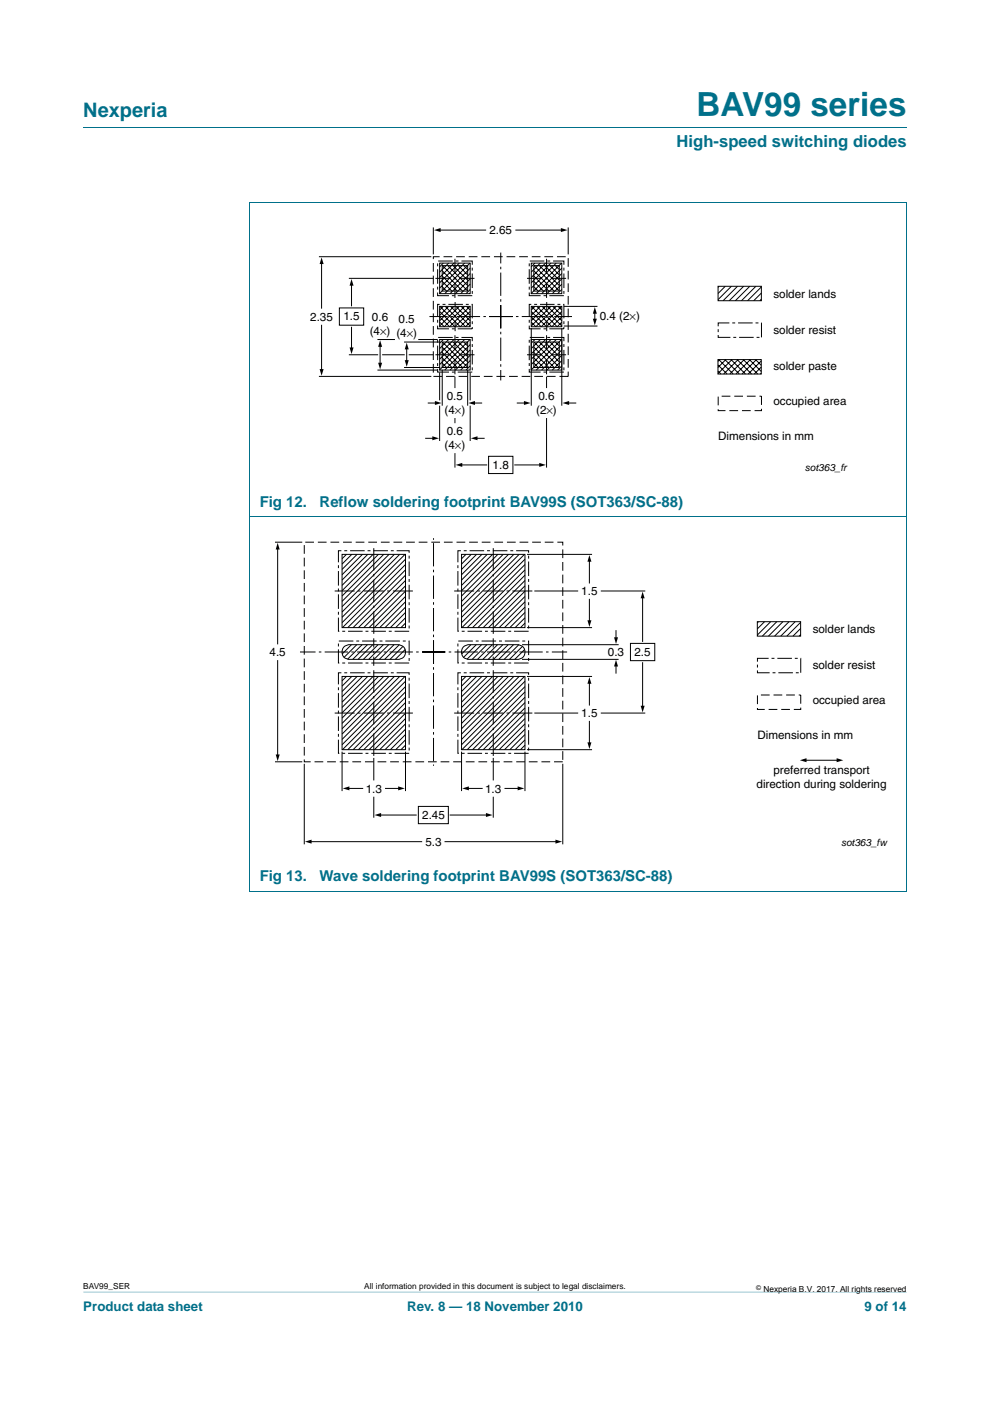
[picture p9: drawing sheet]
<svg xmlns="http://www.w3.org/2000/svg" width="210mm" height="297mm" viewBox="0 0 210 297" stroke-linecap="round" stroke-linejoin="round" font-family="sans-serif">
<path d="M17.7 273.9l174.6 .1z" fill="#00708a"/>
<path d="M17.7 27h174.6M52.9 42.9h139.4M53 42.9v146M192.3 42.9v146M52.9 109.5h139.4M52.9 188.9h139.4" fill="none" stroke="#00708a" stroke-width=".21"/>
<g fill="none" stroke="#000" stroke-width=".21">
<path d="M67.6 54.4h23.9M68.2 55.7v9.6M74 59h17.9M91.9 48.2v5.7M93.2 48.8h9.8M93.2 55.8h6.5v6.5h-6.5zM93.7 58.5l3.3 3.2M93.7 59.6l2.2 2.1M93.8 57.4l4.3 4.3M93.8 56.3h5.4v5.4h-5.4zM93.8 56.3l5.3 5.3M94 55.8l-.8 .8"/>
<path d="M95 56.3l4.1 4.2M95.2 55.8l-2 1.9M96.1 56.3l3 3.1M96.3 55.8l-3.1 3M97.2 56.3l1.9 1.9M97.4 55.8l-4.2 4.2M98.4 56.3l.7 .8M98.5 55.8l-5.3 5.3M99.7 55.8l-6.5 6.5M99.7 56.9l-5.4 5.4M99.7 58l-4.2 4.3M99.7 59.1l-3.1 3.2"/>
<path d="M109.4 48.8h9.8M112.7 55.8h6.5v6.5h-6.5zM113.2 58.5l3.2 3.2M113.2 59.6l2.1 2.1M113.2 56.3h5.4v5.4h-5.4zM113.2 57.4l4.3 4.3M113.3 56.3l5.3 5.3M113.5 55.8l-.8 .8M114.4 56.3l4.2 4.2M114.6 55.8l-1.9 1.9M115.5 56.3l3.1 3.1M115.7 55.8l-3 3"/>
<path d="M116.7 56.3l1.9 1.9M116.8 55.8l-4.1 4.2M117.8 56.3l.8 .8M118 55.8l-5.3 5.3M119.1 55.8l-6.5 6.5M119.2 56.9l-5.4 5.4M119.2 58l-4.3 4.3M119.2 59.1l-3.2 3.2M120.5 48.2v5.7M67.6 79.8h23.9M68.2 69v9.5M72 65.3h5.1v3.6h-5.1z"/>
<path d="M74 75.2h6.2M74.6 60.3v4.5M74.6 69.4v4.5M80.1 78.5h12.7M80.1 72h3.7M80.6 73.2v4M81.1 75.2h4.7M85.7 77.9h7.7M85.7 72.5h7.7M86.3 73.8v2.8M86.7 75.2h5.2M88.7 72h4.1"/>
<path d="M93.2 79v5.9M93.2 66l3.3 3.3 3.2-3.3M93.2 65h6.5v4.3h-6.5zM93.2 72h6.5v6.5h-6.5zM93.3 65l4.3 4.3 2.1-2.1M93.7 74.7l3.3 3.2M93.7 75.8l2.2 2.1M93.7 76.9l1 1M93.7 60.7l1 1M93.8 73.6l4.3 4.3M93.8 72.5h5.4v5.4h-5.4zM93.8 78.4v7.6"/>
<path d="M93.8 72.5l5.3 5.3M94 72l-.8 .8M94 65l-.8 .7M94.4 65l4.3 4.3 1-1M95 72.5l4.1 4.2M95.2 72l-2 1.9M95.2 65l-2 1.9M95.6 65l4.1 4.1M96.1 72.5l3 3.1M96.3 72l-3.1 3M96.3 65l-3.1 3M96.5 79.9v2.4"/>
<path d="M96.7 65l3 3M97.2 72.5l1.9 1.9M97.4 72l-4.2 4.2M97.4 65l-4.2 4.1M97.8 65l1.9 1.9M98.4 72.5l.7 .8M98.5 72l-5.3 5.3M98.5 65l-4.3 4.3-1-1M98.9 65l.8 .7M99.2 78.4v7.6M99.7 72l-6.5 6.5M99.7 65l-4.3 4.3-2.2-2.1"/>
<path d="M99.7 73.1l-5.4 5.4M99.7 74.2l-4.2 4.3M99.7 75.3l-3.1 3.2M99.7 76.5l-2 2M99.7 77.6l-.9 .9M99.7 60.2l-2 2.1M99.7 61.4l-.9 .9M99.7 79v5.9M112.7 65h6.5v4.3h-6.5zM112.7 72h6.5v6.5h-6.5zM112.7 69.6v16.4M112.7 66l3.2 3.3 3.3-3.3"/>
<path d="M112.7 68.3l1 1M112.7 65l4.4 4.3 2.1-2.1M113.2 74.7l3.2 3.2M113.2 75.8l2.1 2.1M113.2 76.9l1 1M113.2 60.7l1 1M113.2 72.5h5.4v5.4h-5.4zM113.2 73.6l4.3 4.3M113.3 72.5l5.3 5.3M113.5 72l-.8 .8M113.5 65l-.8 .7M113.9 65l4.3 4.3 1-1"/>
<path d="M114.4 72.5l4.2 4.2M114.6 72l-1.9 1.9M114.6 65l-1.9 1.9M115 65l4.2 4.1M115.5 72.5l3.1 3.1M115.7 72l-3 3M115.7 65l-3 3M115.9 79.9v2.4M116.1 65l3.1 3M116.7 72.5l1.9 1.9M116.8 72l-4.1 4.2M116.8 65l-4.1 4.1"/>
<path d="M117.2 65l2 1.9M117.8 72.5l.8 .8M118 72l-5.3 5.3M118 65l-4.3 4.3M118.4 65l.8 .7M119.1 72l-6.5 6.5M119.1 65l-4.3 4.3-2.1-2.1M119.2 73.1l-5.4 5.4M119.2 74.2l-4.3 4.3M119.2 75.3l-3.2 3.2M119.2 76.5l-2.1 2M119.2 77.6l-.9 .9"/>
<path d="M119.2 69.6v16.4M119.2 60.2l-2.1 2.1M119.2 61.4l-.9 .9M119.6 69.1h7.1M119.6 65h7.1M126.2 66.2v1.7M152.3 76.2h9.2v3.1h-9.2zM152.3 77.4l1.9 1.9M152.3 78.7l.6 .6M152.3 60.7h9.2v3.1h-9.2zM152.5 76.2l3 3.1M152.5 60.7l-.2 .2"/>
<path d="M152.7 76.2l-.4 .4M153.8 76.2l3 3.1M153.8 60.7l-1.5 1.5M154 76.2l-1.7 1.7M155.1 76.2l3 3.1M155.1 60.7l-2.8 2.8M155.3 76.2l-3 3M156.4 76.2l3 3.1M156.4 60.7l-3 3.1M156.6 76.2l-3.1 3.1M157.7 76.2l3 3.1M157.7 60.7l-3 3.1"/>
<path d="M157.9 76.2l-3.1 3.1M158.9 76.2l2.6 2.6M159 60.7l-3 3.1M159.1 76.2l-3 3.1M160.2 76.2l1.3 1.3M160.3 60.7l-3 3.1M160.4 76.2l-3 3.1M161.5 79.1l-.2 .2M161.5 77.8l-1.5 1.5M161.5 76.5l-2.8 2.8M161.5 63.4l-.3 .4M161.5 62.1l-1.6 1.7"/>
<path d="M161.5 60.8l-2.9 3M90.3 92.9h1.7M90.8 85.4h1.7M93.2 86v7.5M96.5 88.6v1.1M96.5 96.1v3M97.8 98.6h5.4M99.7 86v7.5M100.5 85.4h1.7M101 92.9h1.7M103.6 96.7h5.2v3.7h-5.2zM109.2 98.6h5.5"/>
<path d="M109.7 85.4h1.7M115.9 88.6v10.5M120.4 85.4h1.7M58.3 115h5.8M58.9 116.2v20.3M72.6 117.5h13.4v15.6h-13.4zM73.5 117.5l-.9 1M74.6 117.5l-2 2.1M75.7 117.5l-3.1 3.2M76.9 117.5l-4.3 4.4M78 117.5l-5.4 5.5M79.1 117.5l-6.5 6.6"/>
<path d="M80.3 117.5l-7.7 7.7M81.4 117.5l-8.8 8.9M82.5 117.5l-9.9 10M83.6 117.5l-11 11.1M84.8 117.5l-12.2 12.3M85.9 117.5l-13.3 13.4M86 118.6l-13.4 13.4M86 119.7l-13.4 13.4M97.9 117.5h13.4v15.6h-13.4zM98.8 117.5l-.9 1M100 117.5l-2.1 2.1M101.1 117.5l-3.2 3.2"/>
<path d="M102.2 117.5l-4.3 4.4M103.3 117.5l-5.4 5.5M104.5 117.5l-6.6 6.6M105.6 117.5l-7.7 7.7M106.7 117.5l-8.8 8.9M107.9 117.5l-10 10M109 117.5l-11.1 11.1M110.1 117.5l-12.2 12.3M111.2 117.5l-13.3 13.4M111.3 118.6l-13.4 13.4M111.3 119.7l-13.3 13.4M111.8 117.5h13.8"/>
<path d="M125 118.8v4.8M73 137.2l.3-.3 .8-.2h10.4a1.56 1.56 0 0 1 1.5 1.6 1.56 1.56 0 0 1-1.5 1.5h-10.4a1.55 1.55 0 0 1-1.5-.9 1.55 1.55 0 0 1 .4-1.7zM74.5 136.7l-1.9 1.9M75.7 136.7l-2.7 2.7M76.8 136.7l-3.1 3.1M77.9 136.7l-3.1 3.1M79.1 136.7l-3.2 3.1M80.2 136.7l-3.1 3.1M81.3 136.7l-3.1 3.1M82.4 136.7l-3.1 3.1M83.6 136.7l-3.1 3.1M84.7 136.7l-3.1 3.1"/>
<path d="M85.4 137.1l-2.7 2.7M85.9 137.7l-2.1 2.1M86 129.9l-3.2 3.2M86 120.8l-12.2 12.3M86 122l-11.1 11.1M86 123.1l-10 10M86 124.2l-8.8 8.9M86 125.3l-7.7 7.8M86 126.5l-6.6 6.6M86 127.6l-5.5 5.5M86 128.7l-4.3 4.4M86 131l-2.1 2.1"/>
<path d="M86 132.1l-.9 1M98.3 137.2l.4-.3 .7-.2h10.4a1.56 1.56 0 0 1 1.5 1.6 1.56 1.56 0 0 1-1.5 1.5h-10.4a1.55 1.55 0 0 1-1.4-.9 1.55 1.55 0 0 1 .3-1.7zM99.9 136.7l-2 1.9M101 136.7l-2.7 2.7M102.1 136.7l-3 3.1M103.3 136.7l-3.1 3.1M104.4 136.7l-3.1 3.1M105.5 136.7l-3.1 3.1M106.7 136.7l-3.2 3.1M107.8 136.7l-3.1 3.1M108.9 136.7l-3.1 3.1M110 136.7l-3.1 3.1"/>
<path d="M110.7 139.8h20.5M110.7 136.7h20.5M110.8 137.1l-2.7 2.7M111.3 137.7l-2.1 2.1M111.3 120.8l-12.2 12.3M111.3 122l-11.1 11.1M111.3 123.1l-9.9 10M111.3 124.2l-8.8 8.9M111.3 125.3l-7.7 7.8M111.3 126.5l-6.6 6.6M111.3 127.6l-5.4 5.5M111.3 128.7l-4.3 4.4"/>
<path d="M111.3 129.9l-3.2 3.2M111.3 131l-2 2.1M111.3 132.1l-.9 1M111.8 133.1h13.8M113.3 125.3h9.3M125 127.1v4.7M127.4 125.3h9.5M130.7 133.7v1.7M133.7 136.4h5.2v3.7h-5.2zM136.3 126.6v9.4M160.6 131.8h9.2v3.1h-9.2zM160.9 131.8l-.3 .2"/>
<path d="M162.2 131.8l-1.6 1.5M163.5 131.8l-2.9 2.8M164.8 131.8l-3.1 3.1M166.1 131.8l-3.1 3.1M167.4 131.8l-3.1 3.1M168.7 131.8l-3.1 3.1M169.8 134.5l-.3 .4M169.8 133.2l-1.6 1.7M169.8 131.9l-2.9 3M58.9 140.1v20.1M72.6 159.4v8.3M72.6 143.4h13.4v15.5h-13.4z"/>
<path d="M73.5 143.4l-.9 .9M74.6 143.4l-2 2.1M75.7 143.4l-3.1 3.2M76.9 143.4l-4.3 4.3M78 143.4l-5.4 5.5M79.1 143.4l-6.5 6.6M80.3 143.4l-7.7 7.7M81.4 143.4l-8.8 8.9M82.5 143.4l-9.9 10M83.6 143.4l-11 11.1M84.8 143.4l-12.2 12.2M85.9 143.4l-13.3 13.4"/>
<path d="M86 159.4v8.3M86 154.6l-4.3 4.3M86 144.4l-13.4 13.5M86 145.6l-13.4 13.3M86 146.7l-12.2 12.2M86 147.8l-11.1 11.1M86 149l-10 9.9M86 150.1l-8.8 8.8M86 151.2l-7.7 7.7M86 152.3l-6.6 6.6M86 153.5l-5.5 5.4M86 155.7l-3.2 3.2"/>
<path d="M86 156.9l-2.1 2M86 158l-.9 .9M97.9 159.4v8.3M97.9 143.4h13.4v15.5h-13.4zM98.8 143.4l-.9 .9M100 143.4l-2.1 2.1M101.1 143.4l-3.2 3.2M102.2 143.4l-4.3 4.3M103.3 143.4l-5.4 5.5M104.5 143.4l-6.6 6.6M105.6 143.4l-7.7 7.7M106.7 143.4l-8.8 8.9"/>
<path d="M107.9 143.4l-10 10M109 143.4l-11.1 11.1M110.1 143.4l-12.2 12.2M111.2 143.4l-13.3 13.4M111.3 159.4v8.3M111.3 144.4l-13.4 13.5M111.3 145.6l-13.3 13.3M111.3 146.7l-12.2 12.2M111.3 147.8l-11.1 11.1M111.3 149l-9.9 9.9M111.3 150.1l-8.8 8.8M111.3 151.2l-7.7 7.7"/>
<path d="M111.3 152.3l-6.6 6.6M111.3 153.5l-5.4 5.4M111.3 154.6l-4.3 4.3M111.3 155.7l-3.2 3.2M111.3 156.9l-2 2M111.3 158l-.9 .9M111.8 158.9h13.8M111.8 143.4h13.8M113.3 151.2h9.3M125 144.7v4.8M125 152.9v4.8M127.4 151.2h9.5"/>
<path d="M130.7 141v1.7M136.3 140.5v9.4M58.3 161.5h5.8M64.5 161.9v17.1M65.8 178.5h23.6M73.8 167.2h3.1M79.3 160.7v4.8M79.3 168.9v4.5M80.6 172.8h7.7M81.8 167.2h2.9M88.7 171h6.4v3.6h-6.4zM94.4 178.5h23.7"/>
<path d="M95.5 172.8h7.9M99.2 167.2h3.1M104.6 160.7v4.8M104.6 168.9v4.5M107.1 167.2h3M119.4 161.9v17.1M170.5 161.2h7.2"/>
</g>
<g fill="none" stroke="#000" stroke-width=".21" stroke-dasharray="3.1 .6 .6 .6" stroke-linecap="butt">
<path d="M92.8 55.3h7.4v7.4h-7.4zM112.3 55.3h7.3v7.4h-7.3zM92.8 64.5h7.4v5.2h-7.4zM92.8 71.5h7.4v7.4h-7.4zM112.3 64.5h7.3v5.2h-7.3zM112.3 71.5h7.3v7.4h-7.3zM152.3 68.5h9.2v3h-9.2zM71.8 116.8h15v17h-15zM97.1 116.8h15v17h-15zM71.8 135.9h15v4.7h-15zM97.1 135.9h15v4.7h-15zM160.7 139.6h9.1v3h-9.1z"/>
<path d="M71.8 142.6h15v17.1h-15zM97.1 142.6h15v17.1h-15z"/>
</g>
<path d="M91.9 54.4h28.6v25.4h-28.6zM152.3 84h9.2v3.1h-9.2zM64.5 115h54.9v46.5h-54.9zM160.7 147.4h9.1v3h-9.1z" fill="none" stroke="#000" stroke-width=".21" stroke-dasharray="1.9 .8" stroke-linecap="butt"/>
<g fill="#000">
<path d="M68.2 54.6l.4 1.4h-.8zM92 48.8l1.5-.4v.8zM119 48.4l1.4 .4-1.4 .4zM67.8 78.3h.8l-.4 1.4zM74.6 59.2l.4 1.4h-.9zM74.1 73.7h.9l-.4 1.4zM80.6 72.1l.5 1.4h-.9zM80.2 76.9h.9l-.5 1.4zM86.3 72.7l.4 1.4h-.9zM85.8 76.4h.9l-.4 1.4zM126.2 65.1l.4 1.4h-.9zM125.7 67.6h.9l-.4 1.4z"/>
<path d="M91.7 92.5l1.4 .4-1.4 .4zM92.2 85l1.5 .4-1.5 .5zM96.6 98.6l1.4-.5v.9zM99.3 85.4l1.4-.4v.9zM99.9 92.9l1.4-.4v.8zM111.1 85l1.4 .4-1.4 .5zM114.4 98.1l1.4 .5-1.4 .4zM119.3 85.4l1.4-.4v.9zM58.9 115.1l.4 1.4h-.8zM125 117.7l.4 1.4h-.8zM124.6 131.5h.8l-.4 1.4zM130.2 135.1h.9l-.4 1.4z"/>
<path d="M136.3 125.4l.4 1.5h-.8zM58.5 160h.8l-.4 1.4zM125 143.6l.4 1.4h-.8zM124.6 157.4h.8l-.4 1.4zM130.7 139.9l.4 1.4h-.9zM135.9 149.6h.8l-.4 1.4zM64.7 178.5l1.4-.5v.9zM72.7 167.2l1.4-.5v.9zM79.4 172.8l1.4-.4v.8zM84.5 166.7l1.4 .5-1.4 .4zM98 167.2l1.4-.5v.9zM103.1 172.4l1.4 .4-1.4 .4z"/>
<path d="M109.8 166.7l1.4 .5-1.4 .4zM117.8 178l1.4 .5-1.4 .4zM169.7 161.2l1.4-.4v.8zM177.4 160.8l1.5 .4-1.5 .4z"/>
</g>
<path d="M103.8 67.1h17.5M106.2 64.7v16M106.2 69.6v-16M108.7 67.1h-17.6M89.5 138.2h30.8M92 135.8v26.6M94.4 138.2h-30.8M92 140.7v-26.6" fill="none" stroke="#000" stroke-width=".21" stroke-dasharray="4.9 .7 .5 .7" stroke-linecap="butt"/>
<path d="M96.5 64v6.2M116 64v6.2" fill="none" stroke="#000" stroke-width=".21" stroke-dasharray="2.1 .7 .5 .7" stroke-linecap="butt"/>
<path d="M96.5 54.9v8.3M100.6 59h-8.3M115.9 54.9v8.3M120.1 59h-8.3M96.5 71.1v8.3M100.6 75.2h-8.3M115.9 71.1v8.3M120.1 75.2h-8.3" fill="none" stroke="#000" stroke-width=".21" stroke-dasharray="3.2 .7 .5 .7" stroke-linecap="butt"/>
<path d="M79.3 116.2v18.2M104.6 116.2v18.2M79.3 142.1v18.2M104.6 142.1v18.2" fill="none" stroke="#000" stroke-width=".21" stroke-dasharray="4.8 .7 .5 .7" stroke-linecap="butt"/>
<path d="M71 125.3h16.6M96.3 125.3h16.6M71 151.2h16.6M96.3 151.2h16.6" fill="none" stroke="#000" stroke-width=".21" stroke-dasharray="4.2 .7 .5 .7" stroke-linecap="butt"/>
<path d="M79.3 135.3v5.9M104.6 135.3v5.9" fill="none" stroke="#000" stroke-width=".21" stroke-dasharray="1.9 .7 .5 .7" stroke-linecap="butt"/>
<text font-size="7" fill="#00708a" x="147.7" y="24.6">BAV99 series</text>
<text font-size="4.2" fill="#00708a" x="17.7" y="24.9">Nexperia</text>
<text font-size="3.5" fill="#00708a" x="143.5" y="31.1">High-speed switching diodes</text>
<g font-size="3.2" fill="#00708a">
<text x="55.1" y="107.4">Fig 12.</text>
<text x="67.8" y="107.4">Reflow soldering footprint BAV99S (SOT363/SC-88)</text>
<text x="55.1" y="186.8">Fig 13.</text>
<text x="67.8" y="186.8">Wave soldering footprint BAV99S (SOT363/SC-88)</text>
</g>
<g font-size="2.8" fill="#00708a">
<text x="17.7" y="277.9">Product data sheet</text>
<text x="86.4" y="277.9">Rev. 8 — 18 November 2010</text>
<text x="183.4" y="277.9">9 of 14</text>
</g>
<g font-size="2.5">
<text x="103.8" y="49.7">2.65</text>
<text x="164" y="63.1">solder lands</text>
<text x="65.8" y="68">2.35</text>
<text x="72.8" y="67.9">1.5</text>
<text x="78.4" y="71">(4×) (4×)</text>
<text x="78.9" y="68">0.6</text>
<text x="84.5" y="68.5">0.5</text>
<text x="127.2" y="67.8">0.4 (2×)</text>
<text x="164" y="70.8">solder resist</text>
<text x="164" y="78.5">solder paste</text>
<text x="94.3" y="87.7">(4×)</text>
<text x="94.8" y="84.7">0.5</text>
<text x="113.7" y="87.7">(2×)</text>
<text x="114.2" y="84.7">0.6</text>
<text x="164" y="85.9">occupied area</text>
<text x="94.3" y="95.2">(4×)</text>
<text x="94.8" y="92.2">0.6</text>
<text x="152.3" y="93.3">Dimensions in mm</text>
<text x="104.5" y="99.3">1.8</text>
<text x="123.3" y="126.2">1.5</text>
<text x="172.4" y="134.2">solder lands</text>
<text x="57.2" y="139.1">4.5</text>
<text x="128.9" y="139.1">0.3</text>
<text x="134.6" y="139">2.5</text>
<text x="172.4" y="141.9">solder resist</text>
<text x="172.4" y="149.3">occupied area</text>
<text x="123.3" y="152.1">1.5</text>
<text x="160.7" y="156.7">Dimensions in mm</text>
<text x="160.5" y="167.1">direction during soldering</text>
<text x="164" y="164.1">preferred transport</text>
<text x="77.6" y="168">1.3</text>
<text x="89.5" y="173.6">2.45</text>
<text x="102.9" y="168">1.3</text>
<text x="90.2" y="179.3">5.3</text>
</g>
<g font-size="2.1">
<text x="170.7" y="99.9">sot363_fr</text>
<text x="178.4" y="179.4">sot363_fw</text>
</g>
<g font-size="1.8">
<text x="17.7" y="273.3">BAV99_SER</text>
<text x="77.3" y="273.3">All information provided in this document is subject to legal disclaimers.</text>
<text x="161.9" y="273.9">Nexperia B.V. 2017. All rights reserved</text>
</g>
<text font-size="1.4" x="160.4" y="273.4">©</text>
</svg>
